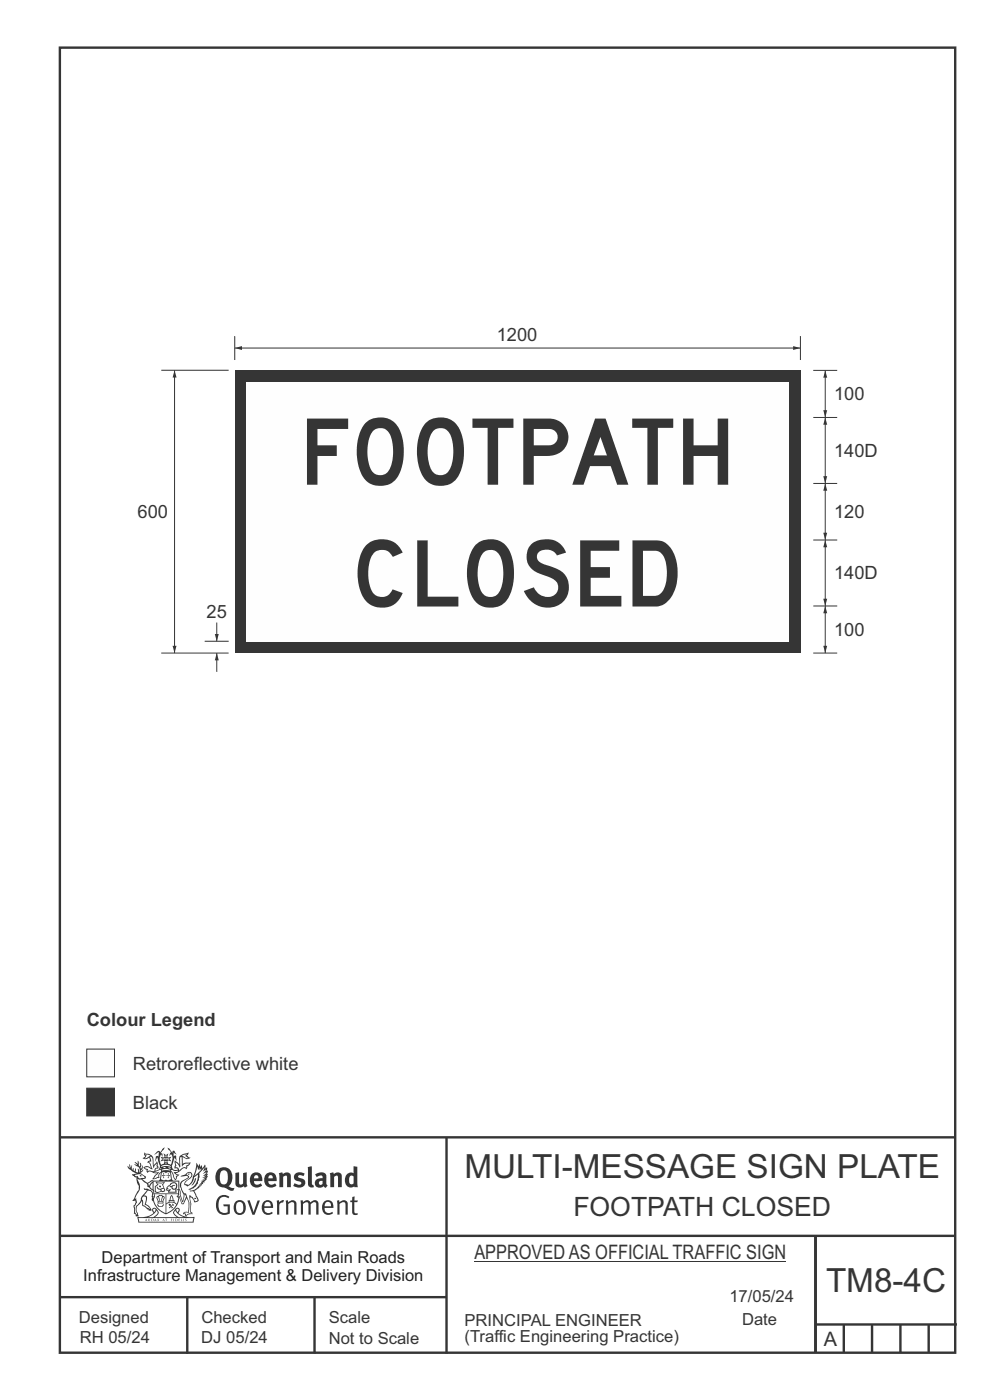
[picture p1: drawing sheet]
<svg xmlns="http://www.w3.org/2000/svg" width="210mm" height="297mm" viewBox="0 0 210 297" stroke-linecap="round" stroke-linejoin="round" font-family="sans-serif">
<path d="M12.7 10.1h189.9v276.9h-189.9zM12.7 241.3h190M94.7 241.4v45.8M12.7 262.2h190.1M173 262.2v24.8" fill="none" stroke="#373435" stroke-width=".51"/>
<g fill="#373435">
<path d="M47 248.5a2.55 2.55 0 0 0 0 2.7l.3 .1a.81 .81 0 0 0 1-.9v-.6a1.04 1.04 0 0 0-1.1-1.5zM46.3 248.1a1.82 1.82 0 0 1 2.1-.2 1.82 1.82 0 0 1 .9 1.9 2.29 2.29 0 0 1-.8 1.9l.7 .3h.5l-.2 .6a2.87 2.87 0 0 1-2-.7 2.12 2.12 0 0 1-1.6-3.1z" fill-rule="evenodd"/>
<path d="M49.9 248.9l.8-.2v2a.46 .46 0 0 0 .3 .6 .46 .46 0 0 0 .6-.3v-2.1l.7-.2v2.4l.2 .5-.5 .4-.3-.3a1.02 1.02 0 0 1-1.2 .2 1.02 1.02 0 0 1-.6-1.1z" fill-rule="evenodd"/>
<path d="M54 249.5l-.1 .5h.9a.49 .49 0 0 0-.2-.6 .49 .49 0 0 0-.6 .1zM53.4 249.1a1.34 1.34 0 0 1 1.6-.2 1.34 1.34 0 0 1 .7 1.5v.2h-1.8a.77 .77 0 0 0 .5 .8 .77 .77 0 0 0 .9-.4l.3 .5a1.59 1.59 0 0 1-2 .2 1.59 1.59 0 0 1-.5-2z" fill-rule="evenodd"/>
<path d="M57.1 249.5l-.2 .5h1a.49 .49 0 0 0-.2-.6 .49 .49 0 0 0-.6 .1zM56.4 249.1a1.34 1.34 0 0 1 1.6-.2 1.34 1.34 0 0 1 .7 1.5v.2h-1.8a.77 .77 0 0 0 .5 .8 .77 .77 0 0 0 .9-.4l.4 .5a1.59 1.59 0 0 1-2.1 .2 1.59 1.59 0 0 1-.5-2z" fill-rule="evenodd"/>
<path d="M59.2 248.9l.7-.2 .1 .4a.95 .95 0 0 1 1-.3 .95 .95 0 0 1 .7 .8v2.3h-.8v-2.3a.46 .46 0 0 0-.8 .1v2.2h-.8z" fill-rule="evenodd"/>
<path d="M62.6 249.1a1.75 1.75 0 0 1 2-.1l-.2 .5-.6-.2a.43 .43 0 0 0-.6 .3l.4 .3a1.04 1.04 0 0 1 1.2 1.1 1.04 1.04 0 0 1-1.4 1l-1.2-.4 .3-.6 1 .4 .4-.4a.88 .88 0 0 0-1-.5l-.4-.2-.1-.4z" fill-rule="evenodd"/>
<path d="M65.3 247.6l.8-.2 .1 3.8 .3 .2 .1 .5a.88 .88 0 0 1-1-.1 .88 .88 0 0 1-.3-1z" fill-rule="evenodd"/>
<path d="M67.8 250.6a.43 .43 0 0 0-.1 .7 .43 .43 0 0 0 .7-.1v-.7zM66.8 249.2a1.7 1.7 0 0 1 2.4 .1v1.8l.3 .4-.4 .5-.5-.3a1.03 1.03 0 0 1-1.7-.2 1.03 1.03 0 0 1 .8-1.5h.7v-.4a.8 .8 0 0 0-1.2 .1z" fill-rule="evenodd"/>
<path d="M70 248.9l.7-.2 .1 .4a.95 .95 0 0 1 1-.3 .95 .95 0 0 1 .7 .8v2.3h-.8v-2.3a.46 .46 0 0 0-.8 .1v2.2h-.8z" fill-rule="evenodd"/>
<path d="M74.3 249.5a1.48 1.48 0 0 0 0 1.7h.5l.2-.1v-1.5l-.3-.2zM75 247.4l.8 .1 .1 4.4h-.7l-.1-.2a1.26 1.26 0 0 1-1.4 0 1.26 1.26 0 0 1-.5-1.3 1.29 1.29 0 0 1 .4-1.3 1.29 1.29 0 0 1 1.4-.2z" fill-rule="evenodd"/>
<path d="M46.4 253.9a1.72 1.72 0 0 1 2.3 0l-.3 .3a1.24 1.24 0 0 0-1.4-.2 1.24 1.24 0 0 0-.6 1.4 1.49 1.49 0 0 0 1.2 2l.7-.2v-1.3h-.8l-.1-.4h1.4v1.9a1.93 1.93 0 0 1-2.3 0 1.93 1.93 0 0 1-.7-2.2l.2-.7z" fill-rule="evenodd"/>
<path d="M50.4 255.1a1.65 1.65 0 0 0 .2 2.2 .99 .99 0 0 0 1-1.4 .78 .78 0 0 0-.4-.8 .78 .78 0 0 0-.8 0zM50 254.9a1.33 1.33 0 0 1 1.6-.1 1.33 1.33 0 0 1 .5 1.4 1.31 1.31 0 0 1-1.3 1.6 1.31 1.31 0 0 1-1.2-1.6v-.6z" fill-rule="evenodd"/>
<path d="M52.5 254.7l.5-.1 .8 2.6 .8-2.5h.5l-1.1 3h-.5z" fill-rule="evenodd"/>
<path d="M56.3 255.2l-.2 .7h1.3a.7 .7 0 0 0-.3-.8 .7 .7 0 0 0-.8 .1zM55.9 255a1.22 1.22 0 0 1 1.5-.2 1.22 1.22 0 0 1 .5 1.5h-1.8a.93 .93 0 0 0 .5 1 .93 .93 0 0 0 1.1-.2l.2 .3a1.43 1.43 0 0 1-1.8 .1 1.43 1.43 0 0 1-.6-1.7z" fill-rule="evenodd"/>
<path d="M58.7 254.7l.4-.1 .1 .5 .4-.4 .6-.1-.1 .6a.66 .66 0 0 0-.9 .6v1.9h-.4z" fill-rule="evenodd"/>
<path d="M60.6 254.8l.4-.2 .1 .5a.94 .94 0 0 1 1-.5 .94 .94 0 0 1 .8 .8v2.3h-.5l-.1-2.5a.81 .81 0 0 0-1.2 .3v2.2h-.4z" fill-rule="evenodd"/>
<path d="M63.7 254.7l.5-.1 .1 .5 .4-.3a.78 .78 0 0 1 1.2 .3 .9 .9 0 0 1 .9-.5 .9 .9 0 0 1 .8 .8v2.3h-.5l-.1-2.5a.67 .67 0 0 0-1.1 .3v2.2h-.5v-2.4l-.4-.2-.7 .4v2.2h-.5z" fill-rule="evenodd"/>
<path d="M69.1 255.2l-.2 .7h1.3a.7 .7 0 0 0-.3-.8 .7 .7 0 0 0-.8 .1zM68.7 255a1.22 1.22 0 0 1 1.5-.2 1.22 1.22 0 0 1 .5 1.5h-1.8a.93 .93 0 0 0 .4 1 .93 .93 0 0 0 1.2-.2l.2 .3a1.44 1.44 0 0 1-1.8 .1 1.44 1.44 0 0 1-.6-1.7z" fill-rule="evenodd"/>
<path d="M71.5 254.8l.4-.2 .1 .5a.94 .94 0 0 1 1-.5 .94 .94 0 0 1 .8 .8v2.3h-.5l-.1-2.5a.81 .81 0 0 0-1.2 .3v2.2h-.4z" fill-rule="evenodd"/>
<path d="M74.7 253.9l.5-.1v.9h.7l-.1 .4h-.6v2.1l.1 .2h.5l.1 .3a.75 .75 0 0 1-1.2-.6v-2h-.4v-.4h.4z" fill-rule="evenodd"/>
<path d="M30.8 244.9l1.1 .3-.9 .5h-.4l.6-.5zM31.8 245.5l.2-.1a2.44 2.44 0 0 1 .5 1.9l.1 .5 .6-1-.1 .6 .3 .3a.57 .57 0 0 0-.6 .8l-1-.2-.5 .2 .2-.5-.8-.3 .7-.1 .9 .5 .1-.1-.6-1.3-.2-.1 .5-.1zM30.7 244.4l-.1 .5 .2 .4-.6 .4a1.04 1.04 0 0 0 1.4-.1l.2 .6-.3 .1-.2 .4a.94 .94 0 0 1 .8 1.1l-.2-.1a1.16 1.16 0 0 0-1.5-.1l.3 .4 .4 .2 .1 .5 .2 .1 .1-.2a.94 .94 0 0 1 1.1 .3h.8l-1.2 1.2a1.13 1.13 0 0 0 1.2-.2l.4-.1v-.4l.4-.7a.83 .83 0 0 0-.6 1h-.3l-.7 .3 1.1-1.4-.5 .2-.5-.1 1.3-.5-.1-.2-.9 .4v-.3l.2-.2 .3 .1 .1-.3-.2-.4 .1-.6-.2-.3-.7 .9v-.7a1.42 1.42 0 0 0-1.6-1.8z" fill-rule="evenodd"/>
<path d="M38.5 245.3l.5-.3 .7-.1-.6 .3 .8 .5h-.3zM38.3 245.5h.2l.1 2a1.69 1.69 0 0 1 1.6-.7l-.8 .5 .1 .5a1.1 1.1 0 0 0-1.5 .6l-.1-.5-.2-.2h-.5l.3-.4-.3-.7a1.42 1.42 0 0 1 .9 1.1l.2-.1zM37.1 246.2l.1 1-.2 .3 .1 .5 .5-.1 .2 .2a.96 .96 0 0 1-1.2-.1l-.1 .1a1.06 1.06 0 0 0 1.3 .2v.1a.72 .72 0 0 1-.9 .2l.2 .5 .6 .2-.4 .2-.1 .7-.2-.4-.4-1.1-.4-.4 .4 .9a1.54 1.54 0 0 0 .7 1.2l.2-.3a.58 .58 0 0 1 .4-.7l.2-.2h-.3l-.5-.3 .9-.5a.93 .93 0 0 1 1.2-.5v.2l.2-.2 .1-.5a.99 .99 0 0 0 .7-.8l-1.3 .1-.3 .2-.1-1.4 .9 .4 .9-.3h-.4l-.5-.4 .4-.7-.6 .2a1.46 1.46 0 0 0-1.4 2.1l.1 .4-.3-.4z" fill-rule="evenodd"/>
<path d="M35.6 248.9l.2 .1-.1 .3 .4 .1-.4 .1v.5l-.1-.6h-.3l.3-.1z" fill-rule="evenodd"/>
<path d="M34.6 248.9l.2 .1v.3l.3 .1h-.3l-.1 .6v-.5l-.4-.1 .4-.1z" fill-rule="evenodd"/>
<path d="M34.3 248.8a.57 .57 0 0 1 .9 .2 .57 .57 0 0 1 .9-.2l.2 1.4h-.2a.57 .57 0 0 1-.9 0 .69 .69 0 0 1-1.1 0zM34.2 248.1l-.3 2.1-.1 .4h2.9l-.2-.4-.3-2.1h-.2v.3l-.8-.2-.8 .2v-.3z" fill-rule="evenodd"/>
<path d="M34.2 252.4a.3 .3 0 0 0 .6 0 .3 .3 0 0 0-.6 0zM33.3 251l.3 .3-.3 .3a.79 .79 0 0 0 0 1.3l.8-.2-.1-.3a.55 .55 0 0 1-.7-.6h.1l.2 .3 .3 .1 .8-.2-.4-.7 .4-.3-.7 .1zM33 250.7l1.1 .2 .9-.2-.4 .7 .4 1.1a.56 .56 0 0 1-.8 .3l-.2 .1a.73 .73 0 0 1-.9 .1 .73 .73 0 0 1-.3-.9v-.4l.6-.4z" fill-rule="evenodd"/>
<path d="M35.6 251.9l.7-.5a.58 .58 0 0 1 1-.1 .58 .58 0 0 1-.4 .9l-.3-.3a.43 .43 0 0 1 .6-.3v-.1a.57 .57 0 0 0-.8 .2l-.2-.1-.3 .1 .5 .2a.55 .55 0 0 0 .8 .4v.5h-1.3l.4-.3-.2-.2-.6 .1 .2-.2-.2-.1zM35.4 251.8l-.1 .2a.39 .39 0 0 0 .2 .6h.3l-.2 .4h1.9l-.1-.7a.86 .86 0 0 0-.1-1.4 .86 .86 0 0 0-1.3 .4z" fill-rule="evenodd"/>
<path d="M36 254.8h.8v.2h-.8zM36.4 253.8l.2 .8h-.4zM36.4 253.5l-.3 .5-.1 .6h-.2v.4l-.7 .4 .2 .2a1.48 1.48 0 0 1 2.1 .1l.2-.1-.6-.5v-.5h-.2l-.1-.6z" fill-rule="evenodd"/>
<path d="M35.8 255.4l.4 .1 .1 .3 .3-.2-.2-.2a.38 .38 0 0 1 .5 .5l-.2-.2-.3 .3 .4 .2-.4 .2-.1-.4-.4 .4-.1-.2 .4-.3-.1-.1-.2 .1z" fill-rule="evenodd"/>
<path d="M34.5 254h.2v.2l-.2 .6h-.2zM33.6 255.3h.9v.2a.55 .55 0 0 1-.8 .4v-.2l-.2-.1zM33.4 254h.2l.2 .8h-.2zM33.6 255h.8l.1 .1-.8 .1zM33.8 253.7h.5l-.2 1.1h-.1zM33.3 253.8l-.1 .3 .3 1.1a.48 .48 0 0 0-.1 .6 .48 .48 0 0 0 .5 .3l.5-.1a.49 .49 0 0 0 .2-.8l.3-1.1-.1-.3a1.42 1.42 0 0 0-1.5 0z" fill-rule="evenodd"/>
<path d="M33.7 251.5l.4 .1 .1 .3h-.3z" fill-rule="evenodd"/>
<path d="M41.3 250.1l.3-.2-.2 .9-.6 .7h-.2l.5-.7z" fill-rule="evenodd"/>
<path d="M39.7 249l.3-.2 .5 .2a.88 .88 0 0 1-.6 1.1 1.22 1.22 0 0 0-.8 1.3l.5 .2a.72 .72 0 0 0 .9-.4l.5-.8 .2-.6 .8-.6v.3a2.85 2.85 0 0 1-2 2.8l.1 .1a2.13 2.13 0 0 0 1.9-1.5v-.2a2.01 2.01 0 0 0 .3-1.8l1.1-1.3-.4 1 .7-.5-.7 1 .8-.4-.8 .8 .7-.1-.9 .5 .8-.1-.8 .4h.8l-.9 .3 .3 .2h-.4l.2 .3h-.3l.1 .3h-.4l.2 .3h-.2a2.16 2.16 0 0 1-2 1l.1 .2h.4a.76 .76 0 0 1 .7 .7l.5 1.2-.6 .2a1.45 1.45 0 0 0-1.1-1.3l.2 1.8-.1 1.8 .4 .3a1.07 1.07 0 0 0-1.2 .4v-.3l-.5-.2a.87 .87 0 0 1 1.1-.1v-.7a4.4 4.4 0 0 0-.6-3.1v-.3h-.3a2.16 2.16 0 0 1-.7-2.2l.3-.3 1.2-.8a.55 .55 0 0 0-.4-.8zM37.8 252.4a.76 .76 0 0 1 .3 1.1l.6 1.6 .4-1.7 .2 .1a.61 .61 0 0 1-.1 .9l-.3 .9h-.2l-.7-1.6-.3 .1a1.18 1.18 0 0 0 .1-1.4zM41.8 247.5l.2 .8 .3-.6v.6l.4-.5a1.9 1.9 0 0 1-1.1 1.4l-.4 .3zM38.3 249.6l1.3-.1 .2 .1v.3l-.5 .3a1.26 1.26 0 0 0-.9 1.9l.2 .6a1.84 1.84 0 0 1 .1 2.1l-.4-1.3a.96 .96 0 0 0-.4-1.3l-.4 .3a.78 .78 0 0 1 0 1.2l.1 .3h.4l.4 1.1a.38 .38 0 0 0 .2 .4 .38 .38 0 0 0 .4-.1l.6-1.2a2.94 2.94 0 0 1 .4 2.5l-.1 .5-.8-.1-.3 .4v.2l.4-.1 .1 .4 .2 .1a1.02 1.02 0 0 1 1.3-.5v-.4l-.3-.1 .1-1.8-.3-1.3 .1 .1a1.14 1.14 0 0 1 .8 .9 .63 .63 0 0 0 .8-.2 .63 .63 0 0 0-.1-.9l-.7-1.2 .9-.6 .2-.3 .3-.1-.1-.2h.4l-.1-.3h.3l-.1-.3 .5-.1-.2-.2 .6-.4v-.2h-.2l.4-.5-.3 .1 .3-.6-.4 .1 .4-.5v-.3l-.3 .2 .2-.6-.1-.3-.4 .3v-.8l-.6 .8-.2-.7-.2 .4-.3-.7-.1 .6-.5-.8-.1 1.4-.6 1.9a1.81 1.81 0 0 1-1 1.4l-.6-.2a1.75 1.75 0 0 1 1.1-1.2 .75 .75 0 0 0 .1-1.3 .75 .75 0 0 0-1.1 .5z" fill-rule="evenodd"/>
<path d="M41.2 254.1h.3l.2 .3h-.4z" fill-rule="evenodd"/>
<path d="M29.4 258.4h11.6l-.1 .8h-11.4zM31.4 258.2l.4-.1a2.48 2.48 0 0 0 1.4-1.3l.3 .5-.5 .6-.5 .3zM32.5 256.6l.3-.2 .2 .2-.3 .6zM37.2 256.8a2.65 2.65 0 0 0 1.8 1.4h-1.1l-.5-.3-.5-.6zM37.4 256.6l.2-.2 .3 .2-.3 .6zM29.2 258.2l.1 1.2h11.8l.2-1.1-.2-.1a4.1 4.1 0 0 1-3.3-.9l.3-.4-.1-.5a1.06 1.06 0 0 0-1.3 .9l.2 .4 .6 .5h-4.7l.3-.1a.84 .84 0 0 0 .6-.7 .84 .84 0 0 0-.5-.9l-.3-.2-.5 .1-.1 .5 .3 .4a4.2 4.2 0 0 1-3.4 .9z" fill-rule="evenodd"/>
<path d="M31 258.7l.1 .2h-.2zM31 258.6l-.3 .5 .4-.1 .2 .1z" fill-rule="evenodd"/>
<path d="M31.4 258.6h.2v.4a.25 .25 0 0 0 .2-.1 .25 .25 0 0 0-.1-.3h.1a.29 .29 0 0 1 0 .4 .29 .29 0 0 1-.4 0 .29 .29 0 0 1 0-.4z" fill-rule="evenodd"/>
<path d="M32.2 258.6a.22 .22 0 0 1 .3 .2 .22 .22 0 0 1-.3 .2zM32 258.6l.1 .5a.33 .33 0 0 0 .4-.1 .33 .33 0 0 0 0-.4 .33 .33 0 0 0-.5 0z" fill-rule="evenodd"/>
<path d="M32.9 258.7l.1 .2h-.2zM32.9 258.6l-.2 .5 .3-.1 .2 .1z" fill-rule="evenodd"/>
<path d="M33.3 258.6h.2l.1 .2 .2-.2-.2 .2 .2 .3-.3-.2v.2h-.2l.2-.3z" fill-rule="evenodd"/>
<path d="M34.7 258.7l.1 .2h-.2zM34.7 258.6l-.3 .5 .4-.1 .2 .1z" fill-rule="evenodd"/>
<path d="M35 258.6h.5h-.2v.5h-.2l.1-.5z" fill-rule="evenodd"/>
<path d="M36.2 258.6h.3h-.1v.2h.1h-.1v.3h-.2z" fill-rule="evenodd"/>
<path d="M36.7 258.6h.2v.5h-.2z" fill-rule="evenodd"/>
<path d="M37.3 258.6a.22 .22 0 0 1 .3 .2 .22 .22 0 0 1-.3 .2zM37.1 258.6v.5a.33 .33 0 0 0 .5-.1 .33 .33 0 0 0 0-.4 .33 .33 0 0 0-.5 0z" fill-rule="evenodd"/>
<path d="M37.8 258.6h.4h-.2v.2h.1h-.1v.2l.2 .1h-.4z" fill-rule="evenodd"/>
<path d="M38.4 258.6h.2l-.1 .4 .2 .1h-.3z" fill-rule="evenodd"/>
<path d="M38.9 258.6h.2v.5h-.2z" fill-rule="evenodd"/>
<path d="M39.3 258.6h.2l-.1 .1 .2 .2-.2 .2h-.1v-.2l.2 .1z" fill-rule="evenodd"/>
<path d="M34.2 247.4a1.51 1.51 0 0 1 2.1 .2 2.67 2.67 0 0 0-2.1 0zM35.7 247.6l.5 .2v.2l-.4-.1zM34.6 247.7l.5-.1 .1 .2h-.4zM34.1 247.9l.2 .1-.3 .1zM35 246.9l.2-.2 .3 .2zM34.9 245.7h.2v.3h-.2zM35 245.1l.2 .2 .2-.2-.1 .4h-.2zM35.1 246.3h.2l.1 .4-.2-.2-.2 .2zM35.3 245.7h.2v.3h-.2zM34.4 245.7l.3 .1 .1 .2-.4 .1 .2-.2zM35.7 245.8l.3-.1-.2 .2 .2 .2-.4-.1zM32.7 244.9l1-.5-.1 1-.2-.2-.3 .2-.3 1.1 .5-1 .3 .9a1.84 1.84 0 0 1 .2 1.7l.4 .1a2.48 2.48 0 0 1 2.2 .1l.2-.3-.2-.7 .7-1.7 .4 .6-.2-1-.2-.1-.2 .3v-.9l.6 .4-.6-.8-.3 .1-.1 .4-.5-.8-.5-.3 .2 .4 .6 .6-.5 .7 .5-.3a2.06 2.06 0 0 1-.1 2.2l-.5-.2-.2-.6 .2-.1 .7 .2-.4-.5 .4-.5-.7 .2-.2-.2 .2-.7-.5 .4-.5-.4 .2 .7-.2 .2-.7-.2 .4 .5-.4 .5 .8-.2 .1 .1-.2 .6-.5 .2a2.02 2.02 0 0 1 0-2.2l.3 .5-.1-.6-.3-.1 .8-1.3-.4 .4-.5 .7-.2-.3a.8 .8 0 0 0-.8 .5z" fill-rule="evenodd"/>
<path d="M29.2 250.1l.3 .2a.61 .61 0 0 1 .8 .3l.3 .2a.8 .8 0 0 1 .6 1l.4 .1 .6 .5a1 1 0 0 1 .4 1.1l-.1 .7v-.5h-.1a.96 .96 0 0 0-.8-1.3l-.2-.2h-.7l-.1-.1-.1 .1 .1 .3h.6l-1.2 1.4-.2 .9-.4 .6a1.33 1.33 0 0 0-.5 1.8l.2 .5a1.26 1.26 0 0 1-.5-1.4l-.1-.4a1.56 1.56 0 0 0 .4-1.7l-.3 .2 .2-.5a3.2 3.2 0 0 0 .7-3zM30.4 253.9h.4a2.06 2.06 0 0 1-.1 1.6l.7 .5 .4 .4-.6-.1-.8-.6-.1-.9a.51 .51 0 0 1 .1-.9zM28.6 249.3a1.52 1.52 0 0 1 2.1 .6l-1.1 .1-.2-.1-.1-.4-.5 .1zM27.5 247v.8l-.3-.4-.1 .1a3.1 3.1 0 0 0 1.9 1.5l-1 .1 .5 .6 .5 .1 .1 1.1a1.84 1.84 0 0 1-.3 2.5l-.4 .9-.3 .4 .2 .1 .4-.1 .1 .4-.2 .5-.3 .2 .1 1.8 .2-.1 .3 .6h.1l.5-.1-.2-.5a1.3 1.3 0 0 1-.1-1.7l.9-1 .2 1.1 .5 .2 .5 .5 .1-.1 .2 .4 .5-.1a1.85 1.85 0 0 0-1.2-1.4l.1-.2a1.39 1.39 0 0 0 0-1.5l-.5-.1 .5-.5a.66 .66 0 0 1 .9-.4 .66 .66 0 0 1 .3 .9l-.1 .4 .2-.1v.2l-.1 .3 .2 .5 .1-.3a2.24 2.24 0 0 0 .1-2.2 .73 .73 0 0 1-.7-.7 .73 .73 0 0 1 .6-.7v-.2a.94 .94 0 0 0-.9 .8 .48 .48 0 0 1-.1-.5 .48 .48 0 0 1 .5-.3l.5-.3a.51 .51 0 0 0-.8 .2l-.4 .3-1.1-.8 .6-.1 .2-.5-1.2-.7 .5-.4v-.4l-.4 .4v-.2a.69 .69 0 0 0 .2-1v.5l-.2 .2v-1.1l-.3-.2 .1 .6-.1 .2-.4-1.2v.6l-.6-.3 .5 .6-.6-.2 .3 .3a1 1 0 0 1 .7 1.5l-.2-.8v.8l-.5-.2v-.7l-.2 .6-.2-.1-.1-.6-.2 .4-.2-.2 .1-.7-.2 .5z" fill-rule="evenodd"/>
<path d="M29.6 249.5l.2-.2 .3 .3z" fill-rule="evenodd"/>
<path d="M32.4 250.5h5.6v2l-.2-.1v-1.7h-5.2v2.5h5.2v-.8l.1 .2-.1 1.1v-.3h-2.5v4a4.1 4.1 0 0 0 2.6-3.6l.1-.1a4 4 0 0 1-2.8 3.9 4.2 4.2 0 0 1-2.8-4.7l.1 1.3 .1-.2a3.8 3.8 0 0 0 2.5 3.4v-4h-2.5l-.2-.9z" fill-rule="evenodd"/>
<circle cx="40" cy="249.1" r=".17"/>
</g>
<path d="M12.7 275.2h82M39.7 275.2v12M66.7 275.2v12M173 281h30M179 281v6M185 281v6M191 281v6M197 281v6" fill="none" stroke="#373435" stroke-width=".51"/>
<path d="M18.4 222.6h5.9v5.9h-5.9z" fill-rule="evenodd" fill="#fefefe" stroke="#373435" stroke-width=".21"/>
<path d="M18.4 230.9h5.9v5.9h-5.9z" fill-rule="evenodd" fill="#373435" stroke="#373435" stroke-width=".21"/>
<path d="M100.6 267.7h66.2" fill="none" stroke="#373435" stroke-width=".21"/>
<path d="M49.8 78.6h120v60h-120z" fill-rule="evenodd" fill="#373435"/>
<path d="M52.3 81.1h115v55h-115z" fill-rule="evenodd" fill="#fefefe"/>
<path d="M175.1 128.6v10" fill="none" stroke="#373435" stroke-width=".21"/>
<g fill="#373435">
<path d="M174.6 137h.9l-.4 1.6z"/>
<path d="M175.1 128.6l.4 1.5h-.9z"/>
</g>
<path d="M175.1 114.6v14" fill="none" stroke="#373435" stroke-width=".21"/>
<g fill="#373435">
<path d="M174.6 127h.9l-.4 1.6z"/>
<path d="M175.1 114.6l.4 1.5h-.9z"/>
</g>
<path d="M49.8 73.8h120M172.5 114.6h5.1M172.5 138.6h5.1M172.5 128.6h5.1" fill="none" stroke="#373435" stroke-width=".21"/>
<g fill="#373435">
<path d="M168.2 73.4l1.6 .4-1.6 .5z"/>
<path d="M49.8 73.8l1.5-.4v.9z"/>
</g>
<path d="M49.8 71.3v5.1M46 132.1v4" fill="none" stroke="#373435" stroke-width=".21"/>
<path d="M45.6 134.5h.8l-.4 1.6z" fill="#373435"/>
<path d="M46 138.6v3.9" fill="none" stroke="#373435" stroke-width=".21"/>
<path d="M46 138.6l.4 1.5h-.8z" fill="#373435"/>
<path d="M34.2 78.6h14.3M37 78.6v60M34.2 138.6h14.3M43.4 136.1h5.1" fill="none" stroke="#373435" stroke-width=".21"/>
<g fill="#373435">
<path d="M36.6 137h.8l-.4 1.6z"/>
<path d="M37 78.6l.4 1.5h-.8z"/>
</g>
<path d="M175.1 78.6v10" fill="none" stroke="#373435" stroke-width=".21"/>
<g fill="#373435">
<path d="M174.6 87h.9l-.4 1.6z"/>
<path d="M175.1 78.6l.4 1.5h-.9z"/>
</g>
<path d="M172.5 78.6h5.1M172.5 88.6h5.1M175.1 88.6v14" fill="none" stroke="#373435" stroke-width=".21"/>
<g fill="#373435">
<path d="M174.6 101h.9l-.4 1.6z"/>
<path d="M175.1 88.6l.4 1.5h-.9z"/>
</g>
<path d="M172.5 102.6h5.1M175.1 102.6v12" fill="none" stroke="#373435" stroke-width=".21"/>
<g fill="#373435">
<path d="M174.6 113h.9l-.4 1.6z"/>
<path d="M175.1 102.6l.4 1.5h-.9z"/>
</g>
<path d="M169.8 71.3v5.1" fill="none" stroke="#373435" stroke-width=".21"/>
<path d="M0 0v297M0 297h210" fill="none" stroke="#000064" stroke-width=".21" stroke-dasharray="3 3" stroke-linecap="butt"/>
<g font-size="19.5" fill="#373435">
<text x="63.4" y="102.8">FOOTPATH</text>
<text x="74.4" y="128.7">CLOSED</text>
</g>
<g font-size="7.1" fill="#373435">
<text x="98.5" y="250">MULTI-MESSAGE SIGN PLATE</text>
<text x="175.2" y="274.1">TM8-4C</text>
</g>
<text font-size="5.6" fill="#373435" x="121.6" y="258">FOOTPATH CLOSED</text>
<g font-size="4.2" fill="#373435">
<text x="100.6" y="267.2">APPROVED AS OFFICIAL TRAFFIC SIGN</text>
<text x="174.7" y="285.6">A</text>
</g>
<g font-size="3.9" fill="#373435">
<text x="105.4" y="72.3">1200</text>
<text x="176.9" y="84.9">100</text>
<text x="176.9" y="96.9">140D</text>
<text x="29.2" y="110">600</text>
<text x="176.9" y="109.9">120</text>
<text x="176.9" y="122.9">140D</text>
<text x="43.8" y="131.1">25</text>
<text x="176.9" y="134.9">100</text>
<text x="18.4" y="217.6">Colour Legend</text>
<text x="28.2" y="226.9">Retroreflective white</text>
<text x="28.2" y="235.2">Black</text>
</g>
<g font-size="3.5" fill="#201e1e">
<text x="21.6" y="267.9">Department of Transport and Main Roads</text>
<text x="17.7" y="271.8">Infrastructure Management &amp; Delivery Division</text>
</g>
<g font-size="3.5" fill="#373435">
<text x="16.7" y="280.6">Designed</text>
<text x="42.7" y="280.6">Checked</text>
<text x="69.7" y="280.6">Scale</text>
<text x="98.5" y="281.4">PRINCIPAL ENGINEER</text>
<text x="154.7" y="276.2">17/05/24</text>
<text x="157.4" y="281.2">Date</text>
<text x="16.9" y="284.8">RH 05/24</text>
<text x="42.7" y="284.8">DJ 05/24</text>
<text x="69.7" y="285.2">Not to Scale</text>
<text x="98.5" y="284.8">(Traffic Engineering Practice)</text>
</g>
</svg>
